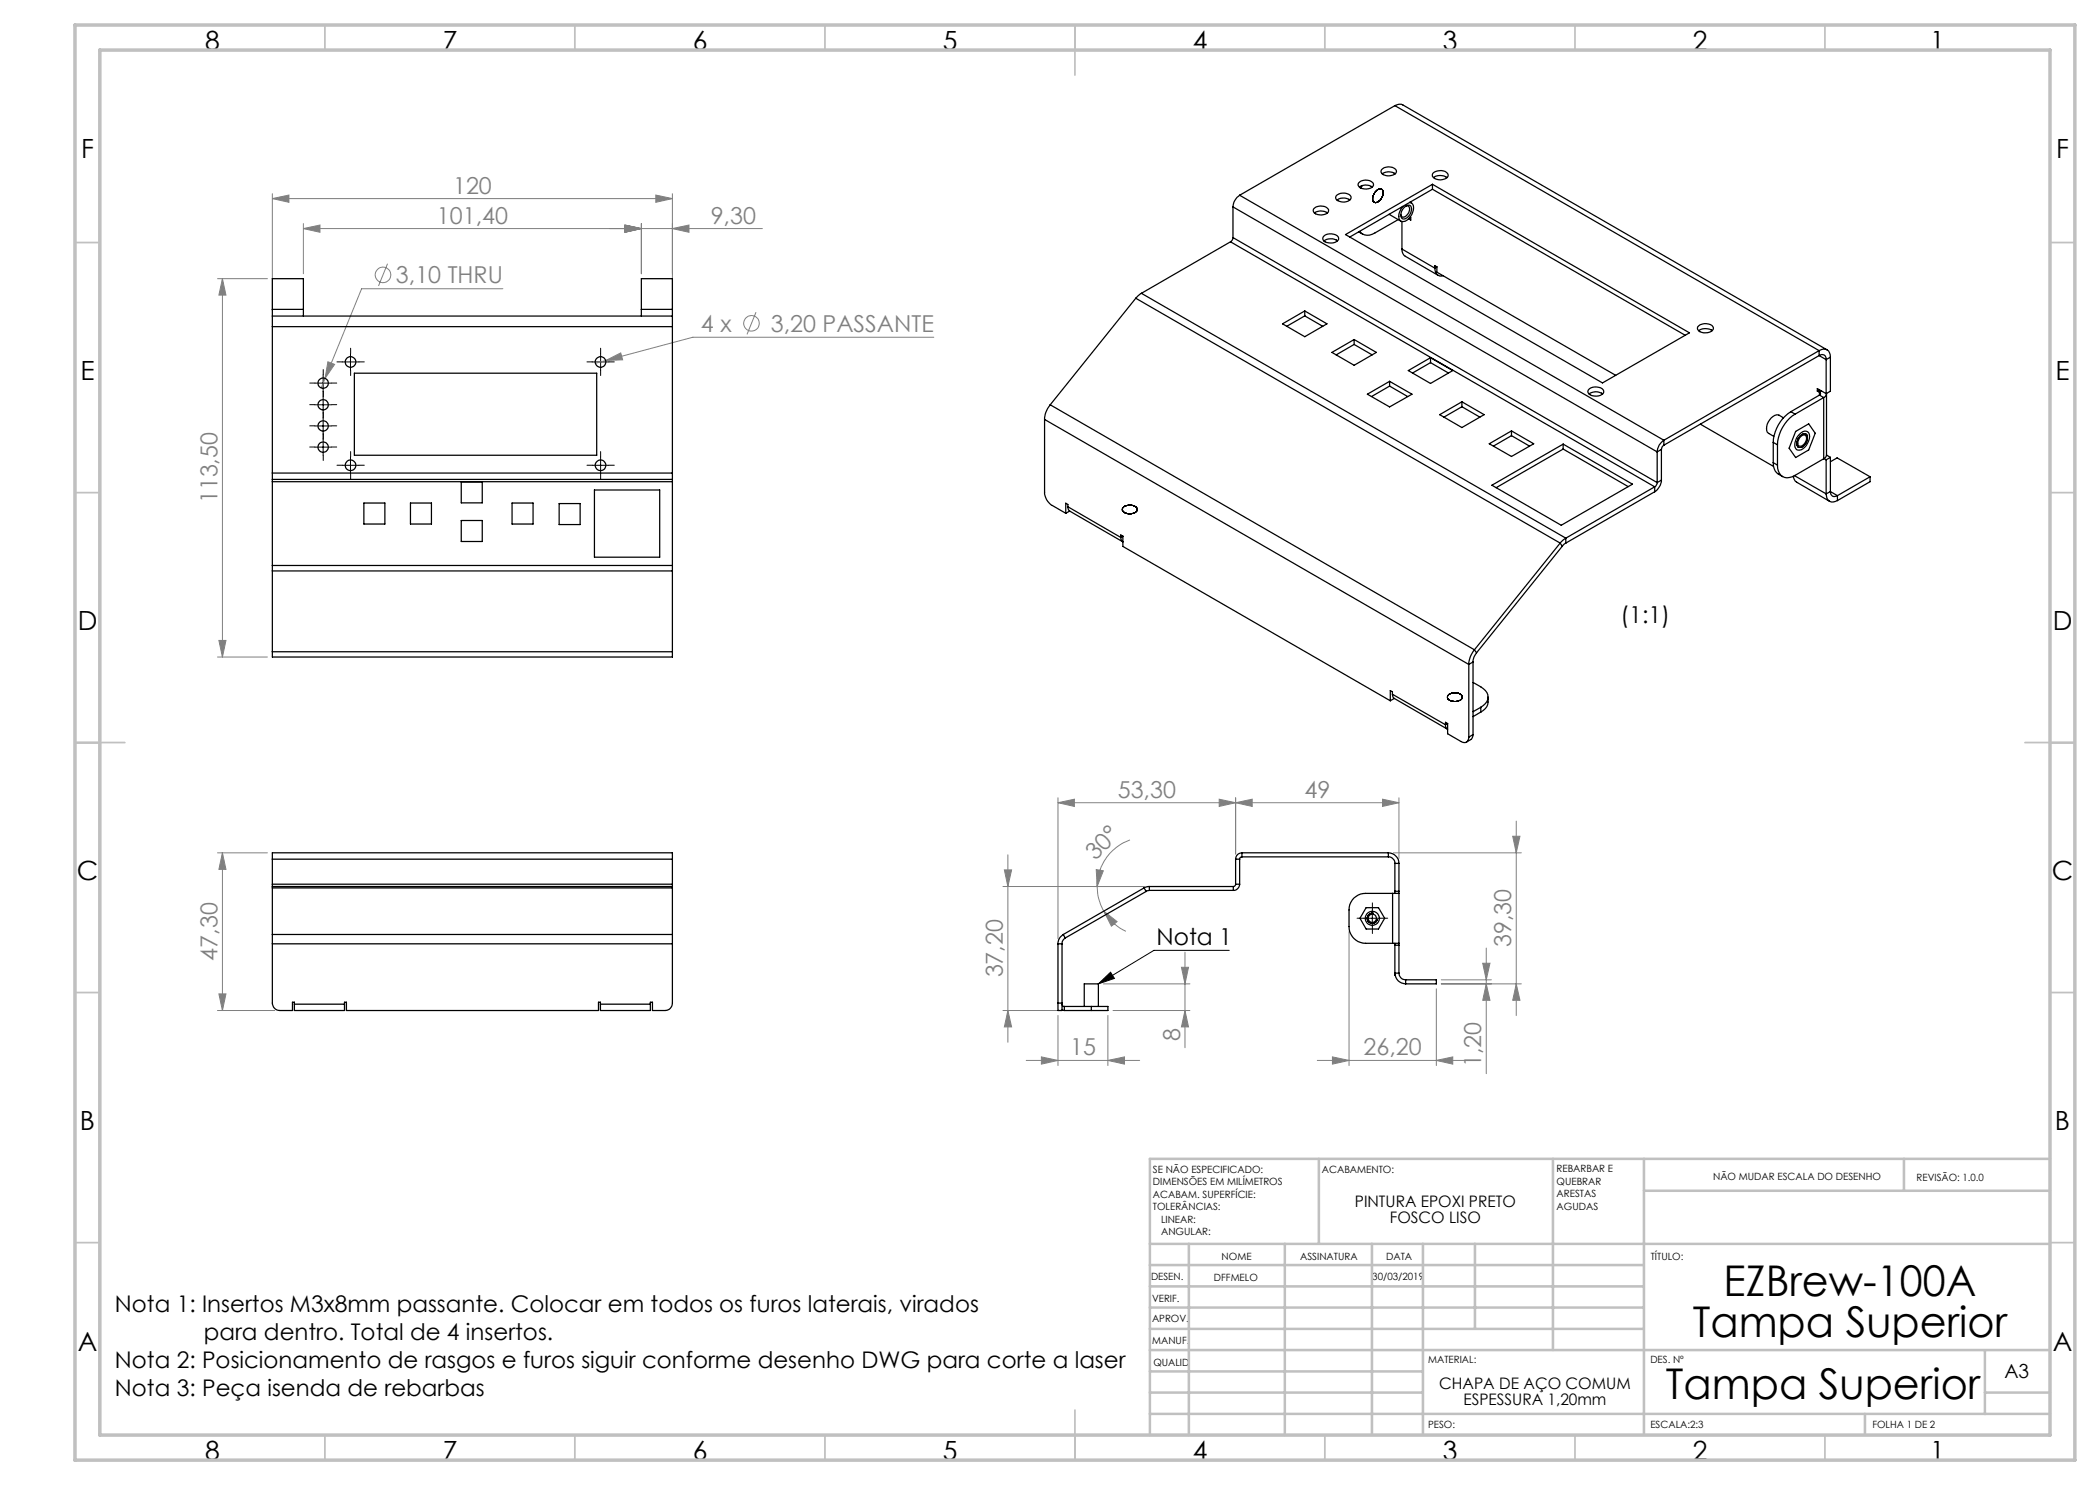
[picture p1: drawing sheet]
<svg xmlns="http://www.w3.org/2000/svg" width="420mm" height="297mm" viewBox="0 0 420 297" stroke-linecap="round" stroke-linejoin="round" font-family="sans-serif">
<g fill="none" stroke="#808080" stroke-width=".2">
<path d="M54.5 39.7l3.3-.7v1.5zM54.5 38.7v23.5M54.5 39.7h80M131.2 39l3.3 .7-3.3 .8zM134.5 38.7v23.5M43.5 55.7h10M44.5 55.7l.7 3.3h-1.4zM44.5 55.7v75.7M60.7 45.7l3.3-.7v1.5zM60.7 44.7v10M60.7 45.7h91.8M77.5 52.7l-1.8 4.5"/>
<path d="M100.6 57.7h-28.3l-7.3 18M125 45l3.3 .7-3.3 .8zM128.3 44.7v10M134.5 45.7l3.3-.7v1.5zM65 75.7l-.8 1.9M65.6 72.4l1.3 .5-1.9 2.8zM121.1 72.1l3-1.5 .4 1.4zM121.1 72.1l-2 .6M151.2 62.4l-1.8 4.5M186.8 67.4h-48.2l-17.5 4.7M43.5 131.4h10M43.8 128.1h1.4l-.7 3.3z"/>
<path d="M211.6 159.6v28.1M243.8 159.8l3.3 .7-3.3 .8zM247.1 159.6v11.2M276.5 159.8l3.3 .7-3.3 .8zM279.8 159.6v12.1M43.5 170.6h10M44.5 170.6l.7 3.3h-1.4zM44.5 170.6v31.5M200.6 177.3h28.3M200.9 174h1.4l-.7 3.3zM201.6 171v37.5M211.6 160.5l3.3-.7v1.5z"/>
<path d="M219.3 173.9l1.4 .3-1.3 3.1zM219.4 177.3a9.8 9.8 0 0 0 1.4 4.9M226 168a9.9 9.9 0 0 0-6.6 9.3M247.1 160.5l3.3-.7v1.5zM278.7 170.6h25.6M279.8 160.5h-68.2M302.5 167.2h1.5l-.8 3.4zM303.2 164.2v38.9M43.8 198.8h1.4l-.7 3.3zM220.7 196.8h17.3M220.8 182.2l2.6 2.1-1.1 .9zM220.8 182.2a10 10 0 0 0 4.4 4.1"/>
<path d="M236.3 193.5h1.4l-.7 3.3zM237 190.4v19.1M269.8 186.3v26.8M287.3 197.8v15.3M288.3 196.8h16M288.3 196h10M296.5 192.6h1.5l-.7 3.4zM297.3 196.8l.7 3.3h-1.5zM297.3 189.6v25.1M303.2 196.8l.8 3.3h-1.5zM43.5 202.1h11.5M200.6 202.1h11.2"/>
<path d="M201.6 202.1l.7 3.3h-1.4zM205.2 212.1h22.7M208.3 211.4l3.3 .7-3.3 .7zM211.6 203.1v10M221.6 212.1l3.3-.7v1.4zM221.6 203.1v10M222.6 202.1h15.4M237 202.1l.7 3.3h-1.4zM263.5 212.1h30.1M266.5 211.4l3.3 .7-3.3 .7zM287.3 212.1l3.2-.7v1.4z"/>
<circle cx="76.6" cy="55" r="1.56"/>
<circle cx="150.3" cy="64.7" r="1.56"/>
</g>
<g fill="none" stroke="#000" stroke-width=".2">
<path d="M275.1 38.4l.1-.1a.79 .79 0 0 1 1.1-.5 .79 .79 0 0 1 .3 1.2 1.72 1.72 0 0 1-1.8 1.5 1.51 1.51 0 0 1 .3-2.1zM63 76.6h3.3M64.6 75v3.3M64.6 79.3v3.3M68.4 72.4h3.4M70.1 70.7v3.4M118.4 72.4h3.4M120.1 70.7v3.4M63 89.4h3.3M63 85.2h3.3M63 81h3.3M64.6 83.5v3.4"/>
<path d="M64.6 87.8v3.3M68.4 93.1h3.4M70.1 91.4v3.3M118.4 93.1h3.4M120.1 91.4v3.3M360 87.2l.3-.2a.75 .75 0 0 1 1-.1 .75 .75 0 0 1 .1 1.1 1.51 1.51 0 0 1-1.8 1.4 1.73 1.73 0 0 1 .4-2.2zM224.5 101.6a2.03 2.03 0 0 1 2.9 .1v.1a1.17 1.17 0 0 1-1.4 1 1.12 1.12 0 0 1-1.5-1.1zM289.7 138.9a1.9 1.9 0 0 1 2.8 .4 1.17 1.17 0 0 1-1.5 1 1.12 1.12 0 0 1-1.5-1.1zM219.7 196.8l2.4-2.4 .8 1.3zM245.9 190.1h-15.1l-11.1 6.7M272.8 183.7h3.3M274.5 182v3.3"/>
<path d="M274.7 182.7a1 1 0 0 0-1.2 .7 1 1 0 0 0 .7 1.2 1 1 0 0 0 1.2-.7"/>
</g>
<g fill="none" stroke="#000" stroke-width=".2" stroke-dasharray="15.2 1.3 1.3 1.3">
<path d="M63 76.6h-1.1M64.6 79.3v-1.1M64.6 74.9v-1M64.6 78.3v1M66.3 76.6h1M68.5 72.4h-1.1M70.1 70.7v-1.1M70.1 74v1.1M71.8 72.4h1.1M118.5 72.4h-1.1M120.1 70.7v-1.1M120.1 74v1.1"/>
<path d="M121.8 72.4h1.1M63 89.4h-1.1M63 85.2h-1.1M63 80.9h-1.1M64.6 87.7v-1M64.6 91.1v1M64.6 83.5v-1M64.6 86.8v1.1M64.6 82.6v1M66.3 89.4h1M66.3 85.2h1M66.3 80.9h1"/>
<path d="M68.5 93h-1.1M70.1 91.4v-1.1M70.1 94.7v1.1M71.8 93h1.1M118.5 93h-1.1M120.1 91.4v-1.1M120.1 94.7v1.1M121.8 93h1.1M272.8 183.6h-1.4M274.5 182v-1.4M274.5 185.3v1.4M276.1 183.6h1.4"/>
</g>
<g fill="none" stroke="#c0c0c0" stroke-width=".35">
<path d="M65 5v5M115 5v5M165 5v5M215 5v10M265 5v5M315 5v5M365 5v5M15 48.5h5M410 48.5h5M15 98.5h5M410 98.5h5M15 148.5h10"/>
<path d="M405 148.5h10M15 198.5h5M410 198.5h5M15 248.5h5M410 248.5h5M65 287v5M115 287v5M165 287v5M215 282v10M265 287v5M315 287v5M365 287v5"/>
</g>
<g fill="none" stroke="#c0c0c0" stroke-width=".5">
<path d="M263.8 231.8v17M310.6 231.8v38.2M328.8 231.8v55.2M328.8 238.2h81.2M380.8 231.8v6.4M410 231.8h-180v55.2M230 248.8h180M230 257.3h98.8M230 253h98.8M237.8 248.8v38.2M257 248.8v38.2M274.4 248.8v38.2"/>
<path d="M284.6 248.8v38.2M295 248.8v17M230 265.8h98.8M230 261.5h98.8M230 278.5h54.6M230 274.3h54.6M230 270h180M397 278.5h13M397 270v12.8M230 282.8h180M373 282.8v4.2"/>
</g>
<path d="M15 5h400v287h-400zM20 10h390v277h-390z" fill="none" stroke="#c0c0c0" stroke-width=".7"/>
<g fill="#808080">
<path d="M54.5 39.7l3.3-.7v1.5zM131.2 39l3.3 .7-3.3 .8zM60.7 45.7l3.3-.7v1.5zM125 45l3.3 .7-3.3 .8zM125 45l3.3 .7-3.3 .8zM134.5 45.7l3.3-.7v1.5zM121.1 72.1l3.4-.1-.4-1.4zM65.6 72.4l-.6 3.3 1.9-2.8z"/>
<path d="M247.1 160.5l3.3-.7v1.5zM276.5 159.8l3.3 .7-3.3 .8z"/>
<path d="M287.3 212.1l3.2-.7v1.4zM266.5 211.4l3.3 .7-3.3 .7z"/>
<path d="M219.3 173.9l1.4 .3-1.3 3.1zM220.8 182.2l2.6 2.1-1.1 .9z"/>
<path d="M236.3 193.5h1.4l-.7 3.3zM237 202.1l.7 3.3h-1.4z"/>
<path d="M201.6 202.1l.7 3.3h-1.4zM200.9 174h1.4l-.7 3.3z"/>
<path d="M44.5 170.6l.7 3.3h-1.4zM43.8 198.8h1.4l-.7 3.3zM44.5 55.7l.7 3.3h-1.4zM43.8 128.1h1.4l-.7 3.3zM302.5 167.2h1.5l-.8 3.4zM303.2 196.8l.8 3.3h-1.5zM296.5 192.6h1.5l-.7 3.4zM297.3 196.8l.7 3.3h-1.5z"/>
<path d="M211.6 160.5l3.3-.7v1.5zM243.8 159.8l3.3 .7-3.3 .8zM208.3 211.4l3.3 .7-3.3 .7zM221.6 212.1l3.3-.7v1.4z"/>
</g>
<path d="M219.7 196.8l2.4-2.4 .8 1.3z" fill="#000"/>
<g fill="none" stroke="#000" stroke-width=".25">
<path d="M247.9 39a3 3 0 0 0-1.3 2.4M247.9 39l84.9 49M267.2 39.2a2.05 2.05 0 0 1 3 .1 1.18 1.18 0 0 1-1.4 1.1h-.4a1.23 1.23 0 0 1-1.3-1zM271.7 36.6a2.01 2.01 0 0 1 3 .1 1.14 1.14 0 0 1-1.4 1.1 1.34 1.34 0 0 1-1.7-.9zM271.9 37.4a2.16 2.16 0 0 1 2.6 0M272.5 37.1l-.3 .5M276.3 34a2.01 2.01 0 0 1 3 .1 1.14 1.14 0 0 1-1.5 1.1 1.34 1.34 0 0 1-1.6-1zM276.4 34.8a2.21 2.21 0 0 1 2.6 0M279 21.1a1.63 1.63 0 0 1 1.6-.1l84.8 49M279 21.1l-31.1 17.9M279 21.1l84.8 49M286.5 36.9v.9"/>
<path d="M286.5 37.8l50.5 29.3M286.5 37.8l-16.6 9.6M286.7 34.5a2.04 2.04 0 0 1 2.9 .5 1.28 1.28 0 0 1-1.5 1l-.4-.1a1.02 1.02 0 0 1-1.2-1.2zM286.7 35.5a2.39 2.39 0 0 1 2.7 0M227.2 59.7l-17.2 21.3M227.2 59.7l84.8 48.9M228.3 58.7l-1.1 1M228.3 58.7l84.9 48.9M246.1 48.4l84.8 49M246.1 48.4l-17.8 10.3M246.6 47.5l-.1 .5-.4 .4M246.6 41.4l84.8 49"/>
<path d="M246.6 41.4v6.1M246.6 47.5l84.8 49M262.9 42.6a2.16 2.16 0 0 1 2.6 0M262.9 41.6a2.11 2.11 0 0 1 2.8 .3 1.14 1.14 0 0 1-1.4 1.1 1.34 1.34 0 0 1-1.7-1zM264.8 48.2a2.39 2.39 0 0 1 2.7 0M264.8 47.2a2.07 2.07 0 0 1 2.9 .4 1.42 1.42 0 0 1-2 1 .88 .88 0 0 1-.9-.4 .88 .88 0 0 1 0-1zM267.4 40a2.38 2.38 0 0 1 2.6 0M269.1 46.9l17.4-10 51.4 29.7-17.4 10zM271.7 46.4l.8 .4M277.8 42.9l2.4 1.3M279.6 43.9l-4.6 2.7a2.22 2.22 0 0 1-3.1-.3M280.4 49.8a1.6 1.6 0 0 0 .7 1.5l6.5 3.8"/>
<path d="M280.4 49.8l6.5 3.8M280.4 44.3v5.5M280.8 41.6a1 1 0 0 1 1.4-.4 1.9 1.9 0 0 1-1.7 2.6 1.32 1.32 0 0 1 0-1.9zM281.1 41.2a.59 .59 0 0 1 .7 .2 .59 .59 0 0 1 .1 .7l-.3 .7a.94 .94 0 0 1-1.3 .5l-.1-.4M281.9 40.5a1.04 1.04 0 0 1 .8 1.5 2.62 2.62 0 0 1-2.3 2.3 1.31 1.31 0 0 1-.5-1.9l.7-1.1M282 40.4l.3 .2M282 43.4l.2 .1v.5l-.5-.3M286.9 53.6a1.33 1.33 0 0 0 1.7 1.5M287.4 53.4v1l35.7 20.7M287.4 53.4l-.5-.3v.5M287.4 53.4l-.5 .2M54.5 63.2v2.1"/>
<path d="M54.5 61.9v1.3M54.5 61.9v-6.2h6.2v6.2M54.5 65.3v29.3M54.5 63.2h80M54.5 65.3h80M54.5 61.9h6.2M60.7 61.9v1.3M70.9 74.6h48.4v16.4h-48.4zM128.3 61.9v1.3M128.3 61.9v-6.2h6.2v6.2M128.3 61.9h6.2M134.5 63.2v2.1"/>
<path d="M134.5 61.9v1.3M134.5 65.3v29.3M256.5 64.8l4.4-2.6 4.5 2.6-4.5 2.5zM260.9 63.2l3.6 2.1M260.9 62.2v1M260.9 63.2l-3.5 2.1M266.4 70.5l4.4-2.6 4.5 2.6-4.5 2.6zM270.8 68.9l3.6 2.1M270.8 67.9v1M270.8 68.9l-3.6 2.1M273.5 78.8l4.4-2.5 4.5 2.5-4.5 2.6zM277.9 76.3v.9"/>
<path d="M277.9 77.2l-3.6 2.1M277.9 77.2l3.6 2.1M281.7 74.1l4.4-2.6 4.4 2.6-4.4 2.6zM286.1 71.5v1M286.1 72.5l3.6 2.1M286.1 72.5l-3.6 2.1M317.8 77.8a2.07 2.07 0 0 1 2.9 .4 1.42 1.42 0 0 1-1.9 1 .9 .9 0 0 1-1-.4 .9 .9 0 0 1 0-1zM317.8 78.8a2.24 2.24 0 0 1 2.7 0M339.7 66.1a2.39 2.39 0 0 1 2.7 0M339.8 65.2a2.2 2.2 0 0 1 2.8 .1 .94 .94 0 0 1-1 1.2l-.5 .1a1.34 1.34 0 0 1-1.6-1zM363.5 78.2v-.5l1.7 1M363.5 78.2l.4 .3"/>
<path d="M363.8 70.1a1.38 1.38 0 0 1 1.6-.1 1.38 1.38 0 0 1 .7 1.4M363.8 71.1a.85 .85 0 0 1 1-.1 .85 .85 0 0 1 .4 .9M363.8 70.1l-31 17.9M363.8 70.1v1M363.8 71.1l-31 17.9M363.8 71.1l1.4 .8M363.9 78.5a.29 .29 0 0 1 .2 .2 .29 .29 0 0 1-.2 .3M363.9 79l.8 .5M363.9 79l-5.7 3.3M363.9 78l-.4 .2M363.9 78.5v.5M364.3 78.2l-.4 .3"/>
<path d="M364.7 79.5l-5.7 3.3M364.7 79.5v12.3M365.2 71.9v6.8M365.3 78.7l-.1 .5-.5 .3M365.3 78.7v12.3M366.1 71.4l-.9 .5M366.1 71.4v6.8l-.9 .5M54.5 94.6v1.3M54.5 95.9v.4M54.5 96.3v16.8M54.5 94.6h80M54.5 95.9h80"/>
<path d="M54.5 96.3h80M92.3 96.4h4.1v4.2h-4.1zM118.9 98h13v13.4h-13zM134.5 94.6v1.3M134.5 95.9v.4M134.5 96.3v16.8M208.9 83.9v14.5a3.1 3.1 0 0 0 1.6 2.7l2.6 1.6M208.9 83.9l84.9 49M210 81a4.7 4.7 0 0 0-1.1 2.9M210 81l84.9 49M287.9 82.9l4.5-2.5 4.4 2.5-4.4 2.6zM292.4 80.4v.9"/>
<path d="M292.4 81.3l3.6 2.1M292.4 81.3l-3.6 2.1M297.9 88.8l4.4-2.6 4.4 2.6-4.4 2.5zM298.4 97l14.2-8.2 13.9 8-14.3 8.3zM302.3 86.2v.9M302.3 87.1l-3.6 2.1M302.3 87.1l3.6 2.1M312.6 88.8v1M312.6 89.8l-13.4 7.7M312.6 89.8l13 7.5M330.9 97.4l-17.7 10.2M330.9 97.4v1"/>
<path d="M330.9 98.4l-17.7 10.2M331.4 96.5l-.2 .6-.3 .3M331.4 90.4v6.1M332.3 96a3 3 0 0 1-1.4 2.4M332.3 89.9l-.9 .5M332.3 89.9v6.1M332.3 96l-.9 .5M332.8 88a2.88 2.88 0 0 0-1.4 2.4M332.8 89l-.4 .4-.1 .5M332.8 88v1M340.1 84.8l14.6 8.5M354.6 92.5a2.64 2.64 0 0 0 1.9 2.8"/>
<path d="M354.6 88.5l.9 .5M354.6 92.5l.9 .5M354.6 88.5v4M355.5 89v4M356.7 83.6l-.9-.6a2.24 2.24 0 0 0-2.4 1.8l-.1 .5a1.26 1.26 0 0 0 .4 1.4l1.1 .6M358.2 82.3a7.8 7.8 0 0 0-3.6 6.2M358.2 82.3l.8 .5M358.7 95.2a1.59 1.59 0 0 0 .6 1.2l6.6 3.9M358.9 95.1l6.3 3.7M359 82.8a7.8 7.8 0 0 0-3.5 6.2M359.1 86.3l2.6-1.5 1.3 1.8-1.3 3.4-2.6 1.5-1.3-1.9zM359.9 86.9a1.07 1.07 0 0 1 1-.7 1.07 1.07 0 0 1 1 .7 3 3 0 0 1-2 3.1 1.02 1.02 0 0 1-.9-1.5 3 3 0 0 1 .9-1.6z"/>
<path d="M360.2 87.3a.64 .64 0 0 1 1.1 0 1.61 1.61 0 0 1-1.4 1.9 1.1 1.1 0 0 1 0-1.6zM364.7 91.8l-5.7 3.3a2.15 2.15 0 0 1-2.5 .2 2.15 2.15 0 0 1-1-2.3M364.8 91.7l.4 .3M365.2 98.8a1.39 1.39 0 0 0 .7 1.4 1.39 1.39 0 0 0 1.6-.1M365.2 92v6.8M365.3 91l-.1 .4-.5 .4M365.3 91l.8 .5M366.1 98.3a.86 .86 0 0 0 .4 .9 .86 .86 0 0 0 1-.1M366.1 91.5v6.8M366.1 98.3l-.9 .5M366.1 91.5l-.9 .5M366.1 92.4l1.3-.8 6.6 3.8"/>
<path d="M366.1 98.3l1.4 .8M367.5 99.1v1M374 95.4l-6.5 3.7M374 95.4v.9l-6.5 3.8M54.5 113.1v1.1M54.5 114.2v16.1M54.5 113.1h80M54.5 114.2h80M72.8 100.6h4.2v4.2h-4.2zM82.1 100.6h4.2v4.2h-4.2zM92.3 104.1h4.1v4.2h-4.1zM102.4 100.6h4.2v4.2h-4.2z"/>
<path d="M111.8 100.7h4.2v4.2h-4.2zM134.5 113.1v1.1M134.5 114.2v16.1M213.6 101.3l.1 .6 .3 .3 10.6 6.2-.3-.4-.1-.5M213.6 101.3l10.6 6.2M213.6 101.3v-.4l-.5-.3v2.1M213.9 102.2l-.8 .5M224.6 107.2v2.1l53.5 30.9M224.6 107.2l-.4-.2v.5M224.6 107.2l-.4 .3M312 108.6l-17.1 21.4M312 108.6l.5 .7"/>
<path d="M312.5 109.3l-17.2 21.3M313.2 107.6l-1.2 1M313.2 108.6l-.7 .7M313.2 107.6v1M54.5 130.3v1.1h80v-1.1M54.5 130.3h80M278.5 138.8l.1 .6 .3 .3M278.5 138.8v-.4l-.4-.3v2.1M278.5 138.8l10.6 6.2M278.8 139.7l-.7 .5M278.9 139.7l10.6 6.1M293.8 132.9v14.5"/>
<path d="M294.6 136.5a5.1 5.1 0 0 1 3 2.5 2.27 2.27 0 0 1-1.4 2.5M294.6 132.4l-.8 .5M294.6 132.4v14.5M294.9 130a4.7 4.7 0 0 0-1.1 2.9M294.9 130l.4 .6M295.3 130.6a2.81 2.81 0 0 0-.7 1.8M297.6 139.4a2.53 2.53 0 0 1-1.4 3M289.1 145l.1 .5 .3 .3M289.5 144.7v2.1l2.7 1.5a.95 .95 0 0 0 1.1 .1 .95 .95 0 0 0 .5-1M289.5 144.7l-.4-.2v.5M289.5 144.7l-.4 .3M294.6 146.9l-.3 .9-1 .6"/>
<path d="M294.6 146.9l-.8 .5M296.2 141.5l-1.6 .8M296.2 141.5v.9M296.2 142.4l-1.6 .9M54.5 177.3v.3M54.5 176.8v.5M54.5 171.8v-1.2h80v1.2M54.5 171.8v5M54.5 177.6v9.3M54.5 177.6h80M54.5 177.3h80M54.5 176.8h80"/>
<path d="M54.5 171.8h80M134.5 177.3v.3M134.5 176.8v.5M134.5 171.8v5M134.5 177.6v9.3M228.8 177.6l-16.1 9.3M228.8 177.6l.4 .7M229.2 178.3l-16.2 9.3M229.9 177.3l-1.1 .3M229.9 178.1l-.7 .2M229.9 177.3h16.8M229.9 177.3v.8"/>
<path d="M229.9 178.1h16.8M246.7 177.3v.8M247.1 176.8l-.1 .4-.3 .1M247.1 176.8h.8M247.1 171.8h.8M247.1 171.8v5M247.9 176.8a1.26 1.26 0 0 1-1.2 1.3M247.9 171.8v5M248.4 170.6a1.26 1.26 0 0 0-1.3 1.2M248.4 171.4a.42 .42 0 0 0-.5 .4M248.4 170.6h29.3M248.4 170.6v.8"/>
<path d="M248.4 171.4h29.3M277.7 170.6a2.17 2.17 0 0 1 2.1 2.1M277.7 171.4a1.33 1.33 0 0 1 1.3 1.3M277.7 170.6v.8M278.5 178.7h-5.4a3.3 3.3 0 0 0-3.3 3.3v3.3a3.3 3.3 0 0 0 3.3 3.4h5.4M278.5 178.7h1.3M278.5 178.7v10M279 172.7v6M279 172.7h.8M279 178.3h.8M279.8 172.7v21.9M54.5 188.8v11.8a1.51 1.51 0 0 0 1.5 1.5h2.5v-1.7h.4v.4"/>
<path d="M54.5 186.9v1.9M54.5 188.8h80M54.5 186.9h80M134.5 188.8v11.8a1.45 1.45 0 0 1-1.5 1.5h-2.5v-1.7h-.4v.4M134.5 186.9v1.9M211.6 188.8h.8M211.6 188.8v11.8M212.4 188.8v11.8M212.7 186.9a2.11 2.11 0 0 0-1.1 1.9M212.7 186.9l.3 .7M213 187.6a1.41 1.41 0 0 0-.6 1.2M273.2 181.5h2.5l1.2 2.2-1.2 2.1h-2.5l-1.2-2.1z"/>
<path d="M278.5 188.7h1.3M279 188.7v6.4M279 189.1h.8M279.8 194.6h-.8a2.17 2.17 0 0 0 2.1 2.2M279.8 194.6a1.33 1.33 0 0 0 1.3 1.4M281.1 196h6.2v.8h-6.2M281.1 196v.8M58.9 200.8v1.3h10v-1.3M58.9 200.8h10M68.9 200.8v-.4h.4v1.7h50.4v-1.7h.4v.4M120.1 200.8v1.3h10v-1.3M120.1 200.8h10"/>
<path d="M211.6 200.6v1.5h.8v-1.5M211.6 200.6h.8M212.4 200.8a.42 .42 0 0 0 .5 .5M212.4 202l.5 .1M212.9 202.1h5.4M212.9 201.3v.8M212.9 201.3h5.4M216.9 201.3v-4.5h2.8v4.5M218.3 201.3h3.3v.8h-3.3M218.3 201.3v.8"/>
<circle cx="64.6" cy="76.6" r="1.04"/>
<circle cx="70.1" cy="72.4" r="1.07"/>
<circle cx="120.1" cy="72.4" r="1.07"/>
<circle cx="64.6" cy="81" r="1.03"/>
<circle cx="64.6" cy="85.2" r="1.03"/>
<circle cx="64.6" cy="89.4" r="1.03"/>
<circle cx="70.1" cy="93.1" r="1.06"/>
<circle cx="120.1" cy="93.1" r="1.06"/>
<circle cx="274.4" cy="183.7" r=".83"/>
<circle cx="274.5" cy="183.7" r="1.41"/>
</g>
<g font-size="8.5">
<text x="344.7" y="259.3">EZBrew-100A</text>
<text x="338.6" y="267.4">Tampa Superior</text>
<text x="333.2" y="279.7">Tampa Superior</text>
</g>
<g font-size="5.3">
<text x="41" y="9.9">8</text>
<text x="88.5" y="9.9">7</text>
<text x="138.5" y="9.9">6</text>
<text x="188.5" y="9.9">5</text>
<text x="238.5" y="9.9">4</text>
<text x="288.5" y="9.9">3</text>
<text x="338.5" y="9.9">2</text>
<text x="386" y="9.9">1</text>
<text x="16.2" y="31.7">F</text>
<text x="411.2" y="31.7">F</text>
<text x="16.1" y="75.9">E</text>
<text x="411.1" y="75.9">E</text>
<text x="15.5" y="125.9">D</text>
<text x="410.5" y="125.9">D</text>
<text x="15.4" y="175.9">C</text>
<text x="410.4" y="175.9">C</text>
<text x="16" y="225.9">B</text>
<text x="411" y="225.9">B</text>
<text x="15.5" y="270.2">A</text>
<text x="410.5" y="270.2">A</text>
<text x="41" y="291.9">8</text>
<text x="88.5" y="291.9">7</text>
<text x="138.5" y="291.9">6</text>
<text x="188.5" y="291.9">5</text>
<text x="238.5" y="291.9">4</text>
<text x="288.5" y="291.9">3</text>
<text x="338.5" y="291.9">2</text>
<text x="386" y="291.9">1</text>
</g>
<g font-size="4.7" fill="#808080">
<text x="90.6" y="38.7">120</text>
<text x="87.4" y="44.7">101,40</text>
<text x="142.1" y="44.7">9,30</text>
<text x="79.2" y="56.7">3,10 THRU</text>
<text x="140.2" y="66.4">4 x</text>
<text x="154.2" y="66.4">3,20 PASSANTE</text>
<text x="43.5" y="100.7" transform="rotate(-90 43.5 100.7)">113,50</text>
<text x="223.6" y="159.5">53,30</text>
<text x="260.9" y="159.5">49</text>
<text x="219.1" y="172.2" transform="rotate(-46 219.1 172.2)">30°</text>
<text x="302.3" y="189.5" transform="rotate(-90 302.3 189.5)">39,30</text>
<text x="43.5" y="192.1" transform="rotate(-90 43.5 192.1)">47,30</text>
<text x="200.6" y="195.5" transform="rotate(-90 200.6 195.5)">37,20</text>
<text x="236" y="208.2" transform="rotate(-90 236 208.2)">8</text>
<text x="214" y="211.1">15</text>
<text x="272.7" y="211.1">26,20</text>
<text x="296.3" y="213.4" transform="rotate(-90 296.3 213.4)">1,20</text>
</g>
<g font-size="4.7">
<text x="324.1" y="124.6">(1:1)</text>
<text x="231.3" y="189">Nota 1</text>
</g>
<g font-size="4.6">
<text x="23" y="262.4">Nota 1: Insertos M3x8mm passante. Colocar em todos os furos laterais, virados</text>
<text x="40.8" y="268">para dentro. Total de 4 insertos.</text>
<text x="23" y="273.6">Nota 2: Posicionamento de rasgos e furos siguir conforme desenho DWG para corte a laser</text>
<text x="23" y="279.1">Nota 3: Peça isenda de rebarbas</text>
</g>
<text font-size="3.9" x="400.9" y="275.5">A3</text>
<g font-size="3.2">
<text x="271" y="241.4">PINTURA EPOXI PRETO</text>
<text x="278" y="244.6">FOSCO LISO</text>
<text x="287.8" y="277.9">CHAPA DE AÇO COMUM</text>
<text x="292.7" y="281.1">ESPESSURA 1,20mm</text>
</g>
<g font-size="2">
<text x="230.6" y="234.6">SE NÃO ESPECIFICADO:</text>
<text x="230.6" y="237.1">DIMENSÕES EM MILÍMETROS</text>
<text x="230.6" y="239.6">ACABAM. SUPERFÍCIE:</text>
<text x="264.4" y="234.6">ACABAMENTO:</text>
<text x="311.3" y="234.5">REBARBAR E</text>
<text x="311.3" y="237">QUEBRAR</text>
<text x="311.3" y="239.5">ARESTAS</text>
<text x="342.6" y="236">NÃO MUDAR ESCALA DO DESENHO</text>
<text x="383.3" y="236.2">REVISÃO: 1.0.0</text>
<text x="230.6" y="242.1">TOLERÂNCIAS:</text>
<text x="232.2" y="244.6">LINEAR:</text>
<text x="311.3" y="242">AGUDAS</text>
<text x="232.2" y="247.1">ANGULAR:</text>
<text x="244.3" y="252">NOME</text>
<text x="260" y="251.9">ASSINATURA</text>
<text x="277.2" y="251.9">DATA</text>
<text x="330.2" y="251.9">TÍTULO:</text>
<text x="230.2" y="256.1">DESEN.</text>
<text x="242.8" y="256.1">DFFMELO</text>
<text x="274.5" y="255.9">30/03/2019</text>
<text x="230.4" y="260.3">VERIF.</text>
<text x="230.4" y="264.4">APROV.</text>
<text x="230.5" y="268.8">MANUF.</text>
<text x="230.7" y="273.1">QUALID</text>
<text x="285.7" y="272.5">MATERIAL:</text>
<text x="330.1" y="272.5">DES. Nº</text>
<text x="285.6" y="285.5">PESO:</text>
<text x="330.1" y="285.6">ESCALA:2:3</text>
<text x="374.5" y="285.6">FOLHA 1 DE 2</text>
</g>
</svg>
